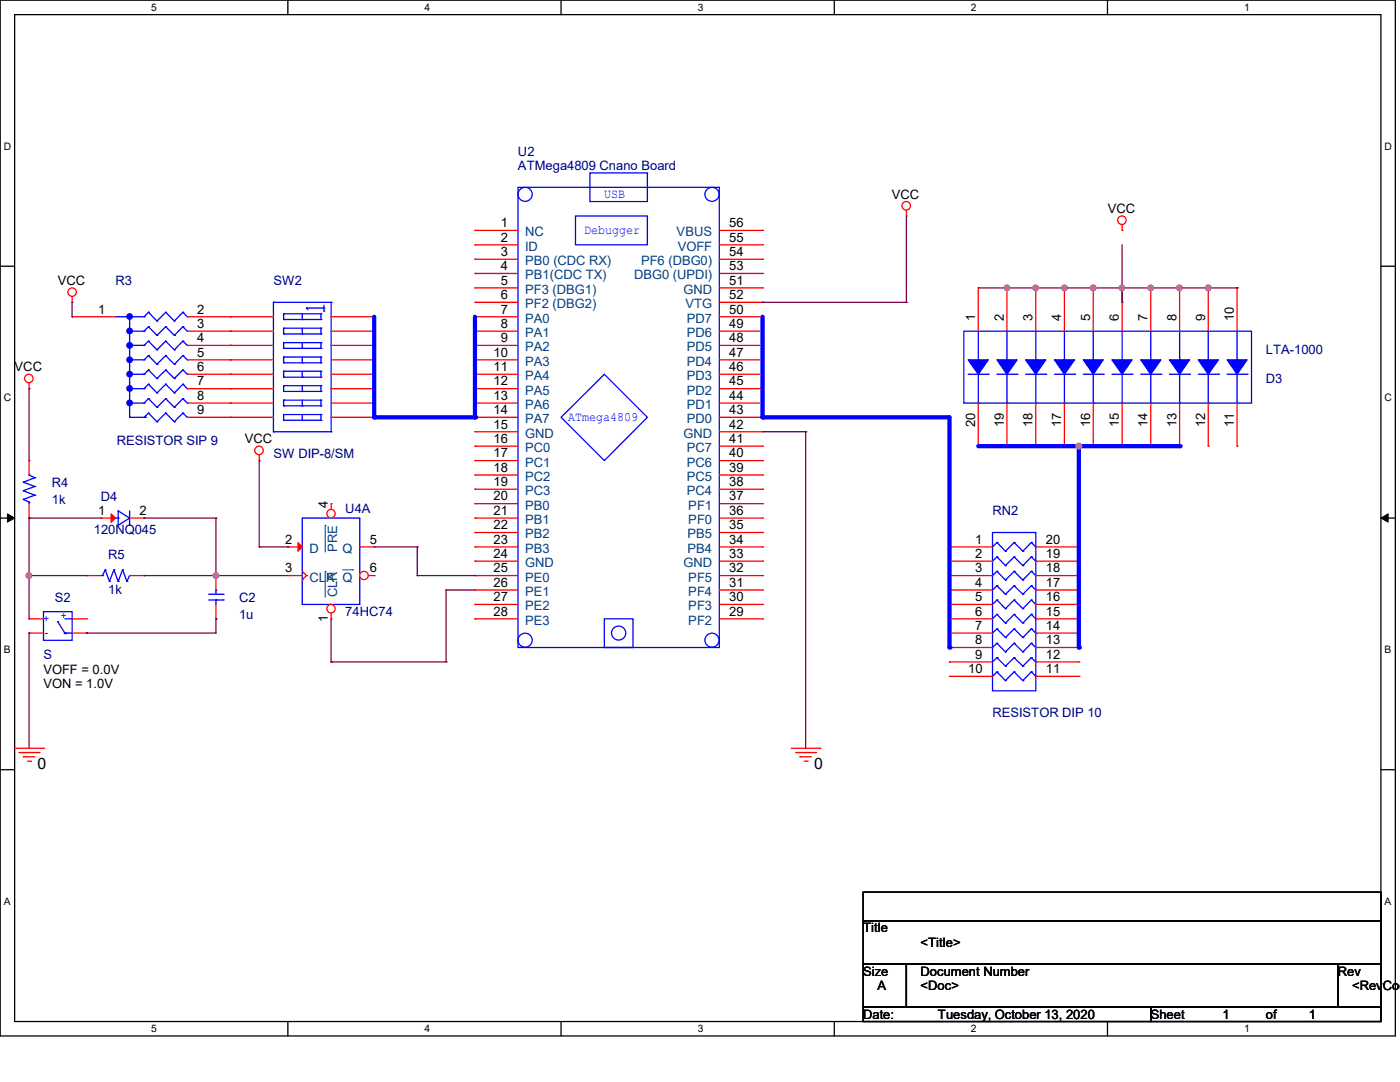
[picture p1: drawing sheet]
<svg xmlns="http://www.w3.org/2000/svg" width="279mm" height="216mm" viewBox="0 0 279 216" stroke-linecap="round" stroke-linejoin="round" font-family="sans-serif">
<path d="M0 0h278.5v206.7h-278.5zM2.9 2.9h272.7v200.9h-272.7z" fill="none" stroke="#000" stroke-width=".25"/>
<g fill="#fff">
<path d="M30.2 .3h1.1v2.3h-1.1z"/>
<path d="M30.2 204.1h1.1v2.3h-1.1z"/>
</g>
<path d="M57.4 0v2.9M57.4 203.8v2.9" fill="none" stroke="#000" stroke-width=".25"/>
<g fill="#fff">
<path d="M84.7 .3h1.1v2.3h-1.1z"/>
<path d="M84.7 204.1h1.1v2.3h-1.1z"/>
</g>
<path d="M112 0v2.9M112 203.8v2.9" fill="none" stroke="#000" stroke-width=".25"/>
<g fill="#fff">
<path d="M139.2 .3h1.1v2.3h-1.1z"/>
<path d="M139.2 204.1h1.1v2.3h-1.1z"/>
</g>
<path d="M166.5 0v2.9M166.5 203.8v2.9" fill="none" stroke="#000" stroke-width=".25"/>
<g fill="#fff">
<path d="M193.8 .3h1.1v2.3h-1.1z"/>
<path d="M193.8 204.1h1.1v2.3h-1.1z"/>
</g>
<path d="M221 0v2.9M221 203.8v2.9" fill="none" stroke="#000" stroke-width=".25"/>
<g fill="#fff">
<path d="M248.3 .3h1.1v2.3h-1.1z"/>
<path d="M248.3 204.1h1.1v2.3h-1.1z"/>
<path d="M.8 28h1.4v2.3h-1.4z"/>
<path d="M276.3 28h1.4v2.3h-1.4z"/>
<path d="M.8 78.2h1.4v2.3h-1.4z"/>
<path d="M276.3 78.2h1.4v2.3h-1.4z"/>
</g>
<path d="M0 53.1h2.9M275.6 53.1h2.9" fill="none" stroke="#000" stroke-width=".25"/>
<g fill="#fff">
<path d="M.8 128.5h1.3v2.2h-1.3z"/>
<path d="M276.3 128.5h1.3v2.2h-1.3z"/>
</g>
<path d="M0 103.4h2.9M275.6 103.4h2.9" fill="none" stroke="#000" stroke-width=".25"/>
<path d="M1.5 102.5l1.4 .9-1.4 .8zM275.6 103.4l1.4-.9v1.7z" fill="#000" stroke="#000" stroke-width=".2"/>
<g fill="#fff">
<path d="M.8 178.7h1.3v2.2h-1.3z"/>
<path d="M276.3 178.7h1.3v2.2h-1.3z"/>
</g>
<path d="M0 153.6h2.9M275.6 153.6h2.9M172.3 178h103.3v5.7h-103.3zM172.3 183.7h103.3v8.7h-103.3zM172.3 192.4h8.6v8.6h-8.6zM180.9 192.4h86.1v8.6h-86.1zM267 192.4h8.6v8.6h-8.6zM172.3 201h57.4v2.8h-57.4zM229.7 201h45.9v2.8h-45.9z" fill="none" stroke="#000" stroke-width=".25"/>
<g fill="none" stroke="#f00" stroke-width=".25">
<path d="M14.4 59.2v1.1M94.8 46h.1M94.8 51.7h.1M94.8 48.9h.1M94.8 54.6h.1M94.8 57.4h.1M94.8 46h8.6M94.8 51.7h8.6M94.8 48.9h8.6M94.8 54.6h8.6M94.8 57.4h8.6M143.6 46h8.6"/>
<path d="M143.6 51.7h8.6M143.6 48.9h8.6M143.6 54.6h8.6M143.6 57.4h8.6M152.2 57.4h.1M152.2 54.6h.1M152.2 51.7h.1M152.2 48.9h.1M152.2 46h.1M180.9 43.1h.1M180.9 42v1.1M195.2 57.4h.1"/>
<path d="M195.2 57.4v8.7M201 57.4h.1M201 57.4v8.7M206.7 57.4h.1M206.7 57.4v8.7M212.4 57.4h.1M212.4 57.4v8.7M218.2 57.4h.1M218.2 57.4v8.7M223.9 46h.1M223.9 57.4h.1M223.9 44.8v1.2"/>
<path d="M223.9 57.4v8.7M229.7 57.4h.1M229.7 57.4v8.7M235.4 57.4h.1M235.4 57.4v8.7M241.1 57.4h.1M241.1 57.4v8.7M246.9 57.4h.1M246.9 57.4v8.7M5.8 77.6h.1M5.8 76.4v1.2M14.4 60.3h.1"/>
<path d="M94.8 63.2h.1M94.8 66.1h.1M94.8 68.9h.1M94.8 71.8h.1M94.8 74.7h.1M94.8 77.6h.1M94.8 60.3h.1M94.8 63.2h8.6M94.8 66.1h8.6M94.8 68.9h8.6M94.8 71.8h8.6M94.8 74.7h8.6"/>
<path d="M94.8 77.6h8.6M94.8 60.3h8.6M143.6 63.2h8.6M143.6 66.1h8.6M143.6 68.9h8.6M143.6 71.8h8.6M143.6 74.7h8.6M143.6 77.6h8.6M143.6 60.3h8.6M152.2 77.6h.1M152.2 74.7h.1M152.2 71.8h.1"/>
<path d="M152.2 68.9h.1M152.2 66.1h.1M152.2 63.2h.1M152.2 60.3h.1M51.7 91.9h.1M51.7 90.8v1.1M94.8 80.4h.1M94.8 83.3h.1M94.8 89h.1M94.8 91.9h.1M94.8 94.8h.1M94.8 97.6h.1"/>
<path d="M94.8 86.1h.1M94.8 80.4h8.6M94.8 83.3h8.6M94.8 89h8.6M94.8 91.9h8.6M94.8 94.8h8.6M94.8 97.6h8.6M94.8 86.1h8.6M143.6 80.4h8.6M143.6 83.3h8.6M143.6 89h8.6M143.6 91.9h8.6"/>
<path d="M143.6 94.8h8.6M143.6 97.6h8.6M143.6 86.1h8.6M152.2 83.3h.1M152.2 80.4h.1M152.2 97.6h.1M152.2 94.8h.1M152.2 91.9h.1M152.2 89h.1M152.2 86.1h.1M195.2 89h.1M195.2 80.4v8.6"/>
<path d="M201 89h.1M201 80.4v8.6M206.7 89h.1M206.7 80.4v8.6M212.4 89h.1M212.4 80.4v8.6M218.2 89h.1M218.2 80.4v8.6M223.9 89h.1M223.9 80.4v8.6M229.7 89h.1M229.7 80.4v8.6"/>
<path d="M235.4 89h.1M235.4 80.4v8.6M241.1 89h.1M241.1 80.4v8.6M246.9 89h.1M246.9 80.4v8.6M17.3 114.9h.1M17.3 114.9h2.9M25.9 114.9h2.8M28.7 114.9h.1M43.1 114.9h.1M43.1 114.9v2.8"/>
<path d="M57.4 114.9h.1M57.4 114.9h2.9M60.3 115.7h.1M60.3 114l.9 .9M61.2 114.9h.1M61.2 114.9l-.9 .8M94.8 100.5h.1M94.8 103.4h.1M94.8 106.3h.1M94.8 109.1h.1M94.8 112h.1M94.8 114.9h.1"/>
<path d="M94.8 117.7h.1M94.8 100.5h8.6M94.8 103.4h8.6M94.8 106.3h8.6M94.8 109.1h8.6M94.8 112h8.6M94.8 114.9h8.6M94.8 117.7h8.6M143.6 100.5h8.6M143.6 103.4h8.6M143.6 106.3h8.6M143.6 109.1h8.6"/>
<path d="M143.6 112h8.6M143.6 114.9h8.6M143.6 117.7h8.6M152.2 117.7h.1M152.2 114.9h.1M152.2 112h.1M152.2 109.1h.1M152.2 106.3h.1M152.2 103.4h.1M152.2 100.5h.1M189.5 109.1h.1M189.5 112h.1"/>
<path d="M189.5 114.9h.1M189.5 117.7h.1M189.5 109.1h8.6M189.5 112h8.6M189.5 114.9h8.6M189.5 117.7h8.6M206.7 109.1h8.6M206.7 112h8.6M206.7 114.9h8.6M206.7 117.7h8.6M215.3 109.1h.1M215.3 112h.1"/>
<path d="M215.3 114.9h.1M215.3 117.7h.1M43.1 123.5h.1M43.1 120.6v2.9M94.8 120.6h.1M94.8 123.5h.1M94.8 120.6h8.6M94.8 123.5h8.6M143.6 120.6h8.6M143.6 123.5h8.6M152.2 123.5h.1M152.2 120.6h.1"/>
<path d="M189.5 120.6h.1M189.5 123.5h.1M189.5 126.3h.1M189.5 129.2h.1M189.5 132.1h.1M189.5 135h.1M189.5 120.6h8.6M189.5 123.5h8.6M189.5 126.3h8.6M189.5 129.2h8.6M189.5 132.1h8.6M189.5 135h8.6"/>
<path d="M206.7 120.6h8.6M206.7 123.5h8.6M206.7 126.3h8.6M206.7 129.2h8.6M206.7 132.1h8.6M206.7 135h8.6M215.3 120.6h.1M215.3 123.5h.1M215.3 126.3h.1M215.3 129.2h.1M215.3 132.1h.1M215.3 135h.1"/>
<path d="M2.9 149.3h5.8M3.8 150.2h4M4.7 151h.1M4.7 151h2.2M5.5 151.9h.6M6.1 151.9h.1M7.8 150.2h.1M8.7 149.3h.1M157.9 149.3h5.8M158.8 150.2h4M159.6 151h.1M159.6 151h2.3"/>
<path d="M160.5 151.9h.6M161.1 151.9h.1M162.8 150.2h.1M163.7 149.3h.1"/>
<circle cx="14.4" cy="58.3" r=".85"/>
<circle cx="180.8" cy="41.1" r=".85"/>
<circle cx="223.9" cy="43.9" r=".85"/>
<circle cx="5.8" cy="75.5" r=".85"/>
<circle cx="51.7" cy="89.9" r=".85"/>
</g>
<g fill="none" stroke="#00f" stroke-width=".25">
<path d="M103.4 37.4h40.2v91.8h-40.2zM117.7 34.5h11.5v5.7h-11.5zM114.9 43.1h14.3v5.8h-14.3zM192.4 66.1h57.4v14.3h-57.4zM193.2 74.7h4M195.2 71.8h.1M195.2 66.1v5.7M195.2 74.7v5.7M197.2 74.7h.1M199 74.7h4M201 71.8h.1M201 66.1v5.7"/>
<path d="M201 74.7v5.7M203 74.7h.1M204.7 74.7h4M206.7 71.8h.1M206.7 66.1v5.7M206.7 74.7v5.7M208.7 74.7h.1M210.4 74.7h4.1M212.4 71.8h.1M212.4 66.1v5.7M212.4 74.7v5.7M214.5 74.7h.1"/>
<path d="M216.2 74.7h4M218.2 71.8h.1M218.2 66.1v5.7M218.2 74.7v5.7M220.2 74.7h.1M221.9 74.7h4M223.9 71.8h.1M223.9 66.1v5.7M223.9 74.7v5.7M225.9 74.7h.1M227.7 74.7h4M229.7 71.8h.1"/>
<path d="M229.7 66.1v5.7M229.7 74.7v5.7M231.7 74.7h.1M233.4 74.7h4M235.4 71.8h.1M235.4 66.1v5.7M235.4 74.7v5.7M237.4 74.7h.1M239.1 74.7h4.1M241.1 71.8h.1M241.1 66.1v5.7M241.1 74.7v5.7"/>
<path d="M243.2 74.7h.1M244.9 74.7h4M246.9 71.8h.1M246.9 66.1v5.7M246.9 74.7v5.7M248.9 74.7h.1M112 83.3l8.6-8.6 8.6 8.6-8.6 8.6zM195.2 80.4h.1M201 80.4h.1M206.7 80.4h.1M212.4 80.4h.1M218.2 80.4h.1"/>
<path d="M223.9 80.4h.1M229.7 80.4h.1M235.4 80.4h.1M241.1 80.4h.1M246.9 80.4h.1M20.2 114.9h.2M20.4 114.9h.1M21 113.7h.1M21 113.7l-.6 1.2M21 113.7l.8 2.3M21.8 116h.1M22.7 113.7h.1"/>
<path d="M22.7 113.7l-.9 2.3M22.7 113.7l.9 2.3M23.6 116h.1M24.5 113.7h.1M24.5 113.7l-.9 2.3M24.5 113.7l.8 2.3M25.3 116h.1M25.9 114.9h.1M25.9 114.9l-.6 1.1M41.7 119.7h2.8M41.7 118.6h2.8M43.1 117.7h.1"/>
<path d="M43.1 119.7h.1M43.1 117.7v.9M43.1 119.7v.9M44.5 119.7h.1M44.5 118.6h.1M60.3 103.4h11.5v17.2h-11.5zM198.1 106.3h8.6v31.5h-8.6zM199 108.2h.1M199 111.1h.1M199 114h.1M199 116.9h.1M199 119.7h.1"/>
<path d="M199 108.2l1.7 1.8M199 108.2l-.9 .9M199 111.1l1.7 1.8M199 111.1l-.9 .9M199 114l1.7 1.7M199 114l-.9 .9M199 116.9l1.7 1.7M199 116.9l-.9 .8M199 119.7l1.7 1.8M199 119.7l-.9 .9M200.7 110h.1M200.7 112.9h.1"/>
<path d="M200.7 115.7h.1M200.7 118.6h.1M202.4 108.2h.1M202.4 111.1h.1M202.4 114h.1M202.4 116.9h.1M202.4 119.7h.1M202.4 108.2l1.7 1.8M202.4 108.2l-1.7 1.8M202.4 111.1l1.7 1.8M202.4 111.1l-1.7 1.8M202.4 114l1.7 1.7"/>
<path d="M202.4 114l-1.7 1.7M202.4 116.9l1.7 1.7M202.4 116.9l-1.7 1.7M202.4 119.7l1.7 1.8M202.4 119.7l-1.7 1.8M204.1 110h.1M204.1 112.9h.1M204.1 115.7h.1M204.1 118.6h.1M205.8 108.2h.1M205.8 111.1h.1M205.8 114h.1"/>
<path d="M205.8 116.9h.1M205.8 119.7h.1M205.8 108.2l.9 .9M205.8 108.2l-1.7 1.8M205.8 111.1l.9 .9M205.8 111.1l-1.7 1.8M205.8 114l.9 .9M205.8 114l-1.7 1.7M205.8 116.9l.9 .8M205.8 116.9l-1.7 1.7M205.8 119.7l.9 .9M205.8 119.7l-1.7 1.8"/>
<path d="M206.7 109.1h.1M206.7 112h.1M206.7 114.9h.1M206.7 117.7h.1M120.6 123.5h5.7v5.7h-5.7zM199 122.6h.1M199 125.5h.1M199 128.4h.1M199 131.2h.1M199 134.1h.1M199 122.6l1.7 1.7M199 122.6l-.9 .9"/>
<path d="M199 125.5l1.7 1.7M199 125.5l-.9 .8M199 128.4l1.7 1.7M199 128.4l-.9 .8M199 131.2l1.7 1.7M199 131.2l-.9 .9M199 134.1l1.7 1.7M199 134.1l-.9 .9M200.7 121.5h.1M200.7 124.3h.1M200.7 127.2h.1M200.7 130.1h.1"/>
<path d="M200.7 132.9h.1M200.7 135.8h.1M202.4 122.6h.1M202.4 125.5h.1M202.4 128.4h.1M202.4 131.2h.1M202.4 134.1h.1M202.4 122.6l1.7 1.7M202.4 122.6l-1.7 1.7M202.4 125.5l1.7 1.7M202.4 125.5l-1.7 1.7M202.4 128.4l1.7 1.7"/>
<path d="M202.4 128.4l-1.7 1.7M202.4 131.2l1.7 1.7M202.4 131.2l-1.7 1.7M202.4 134.1l1.7 1.7M202.4 134.1l-1.7 1.7M204.1 121.5h.1M204.1 124.3h.1M204.1 127.2h.1M204.1 130.1h.1M204.1 132.9h.1M204.1 135.8h.1M205.8 122.6h.1"/>
<path d="M205.8 125.5h.1M205.8 128.4h.1M205.8 131.2h.1M205.8 134.1h.1M205.8 122.6l.9 .9M205.8 122.6l-1.7 1.7M205.8 125.5l.9 .8M205.8 125.5l-1.7 1.7M205.8 128.4l.9 .8M205.8 128.4l-1.7 1.7M205.8 131.2l.9 .9M205.8 131.2l-1.7 1.7"/>
<path d="M205.8 134.1l.9 .9M205.8 134.1l-1.7 1.7M206.7 120.6h.1M206.7 123.5h.1M206.7 126.3h.1M206.7 129.2h.1M206.7 132.1h.1M206.7 135h.1"/>
<circle cx="104.8" cy="38.8" r="1.41"/>
<circle cx="142.1" cy="38.8" r="1.41"/>
<circle cx="104.8" cy="127.7" r="1.41"/>
<circle cx="123.5" cy="126.3" r="1.41"/>
<circle cx="142.1" cy="127.7" r="1.41"/>
</g>
<g fill="#00f" stroke="#00f" stroke-width=".25">
<path d="M193.2 71.8h4l-2 2.9z" fill-rule="evenodd"/>
<path d="M199 71.8h4l-2 2.9z" fill-rule="evenodd"/>
<path d="M204.7 71.8h4l-2 2.9z" fill-rule="evenodd"/>
<path d="M210.4 71.8h4.1l-2.1 2.9z" fill-rule="evenodd"/>
<path d="M216.2 71.8h4l-2 2.9z" fill-rule="evenodd"/>
<path d="M221.9 71.8h4l-2 2.9z" fill-rule="evenodd"/>
<path d="M227.7 71.8h4l-2 2.9z" fill-rule="evenodd"/>
<path d="M233.4 71.8h4l-2 2.9z" fill-rule="evenodd"/>
<path d="M239.1 71.8h4.1l-2.1 2.9z" fill-rule="evenodd"/>
<path d="M244.9 71.8h4l-2 2.9z" fill-rule="evenodd"/>
</g>
<circle cx="66.1" cy="121.4" r=".83" fill="#fff" stroke="#f00" stroke-width=".25"/>
<path d="M57.4 109.1h.1M57.4 109.1h2.9M66.1 123.5h.1M66.1 122.3v1.2" fill="none" stroke="#f00" stroke-width=".25"/>
<path d="M64.9 114h.1M64.9 114v5.2" fill="none" stroke="#004080" stroke-width=".2"/>
<path d="M59.5 108.3l.8 .8-.8 .9z" fill="#f00" stroke="#f00" stroke-width=".25"/>
<circle cx="66.1" cy="102.5" r=".83" fill="#fff" stroke="#f00" stroke-width=".25"/>
<path d="M66.1 100.5h.1M66.1 100.5v1.1M71.8 109.1h2.9M74.7 109.1h.1" fill="none" stroke="#f00" stroke-width=".25"/>
<path d="M64.9 104.8h.1M64.9 104.8v5.4" fill="none" stroke="#004080" stroke-width=".2"/>
<circle cx="72.7" cy="114.8" r=".84" fill="#fff" stroke="#f00" stroke-width=".25"/>
<g fill="none" stroke="#f00" stroke-width=".25">
<path d="M14.4 63.2h.1M14.4 63.2h8.6M37.4 63.2h17.2M37.4 66.1h17.2M37.4 68.9h17.2M37.4 71.8h17.2M37.4 74.7h17.2M37.4 77.6h17.2M46 63.2h.1M46 66.1h.1M46 68.9h.1M46 71.8h.1"/>
<path d="M46 74.7h.1M46 77.6h.1M66.1 63.2h8.6M66.1 66.1h8.6M66.1 68.9h8.6M66.1 71.8h8.6M66.1 74.7h8.6M66.1 77.6h8.6M74.7 63.2h.1M74.7 66.1h.1M74.7 68.9h.1M74.7 71.8h.1"/>
<path d="M74.7 74.7h.1M74.7 77.6h.1M5.8 91.9h.1M5.8 91.9v2.9M37.4 80.4h17.2M37.4 83.3h17.2M46 80.4h.1M46 83.3h.1M66.1 80.4h8.6M66.1 83.3h8.6M74.7 80.4h.1M74.7 83.3h.1"/>
<path d="M5.8 103.4h.1M5.8 100.5v2.9M20.2 103.4h.1M20.2 103.4h2.8M25.9 103.4h2.8M28.7 103.4h.1M73.5 114.9h1.2M74.7 114.9h.1M5.8 123.5h.1M5.8 126.3h.1M5.8 123.5h2.9M5.8 126.3h2.9"/>
<path d="M14.4 123.5h2.9M14.4 126.3h2.9M17.3 123.5h.1M17.3 126.3h.1"/>
</g>
<path d="M68.4 113.7h2M70.4 113.7h.1" fill="none" stroke="#004080" stroke-width=".2"/>
<g fill="none" stroke="#00f" stroke-width=".25">
<path d="M23 63.2h5.7M25.9 63.2v20.1M25.9 66.1h2.8M25.9 68.9h2.8M25.9 71.8h2.8M25.9 74.7h2.8M25.9 77.6h2.8M28.7 63.2h.1M28.7 66.1h.1M28.7 68.9h.1M28.7 71.8h.1M28.7 74.7h.1"/>
<path d="M28.7 77.6h.1M29.6 71h.1M29.6 73.8h.1M29.6 76.7h.1M29.6 79.5h.1M29.6 62.3h.1M29.6 65.2h.1M29.6 68.1h.1M29.6 71l1.7 1.7M29.6 71l-.9 .8M29.6 73.8l1.7 1.7M29.6 73.8l-.9 .9"/>
<path d="M29.6 76.7l1.7 1.7M29.6 76.7l-.9 .9M29.6 79.5l1.7 1.8M29.6 79.5l-.9 .9M29.6 62.3l1.7 1.8M29.6 62.3l-.9 .9M29.6 65.2l1.7 1.7M29.6 65.2l-.9 .9M29.6 68.1l1.7 1.7M29.6 68.1l-.9 .8M31.3 72.7h.1M31.3 75.5h.1"/>
<path d="M31.3 78.4h.1M31.3 64.1h.1M31.3 66.9h.1M31.3 69.8h.1M33.1 71h.1M33.1 73.8h.1M33.1 76.7h.1M33.1 79.5h.1M33.1 62.3h.1M33.1 65.2h.1M33.1 68.1h.1M33.1 71l1.7 1.7"/>
<path d="M33.1 71l-1.8 1.7M33.1 73.8l1.7 1.7M33.1 73.8l-1.8 1.7M33.1 76.7l1.7 1.7M33.1 76.7l-1.8 1.7M33.1 79.5l1.7 1.8M33.1 79.5l-1.8 1.8M33.1 62.3l1.7 1.8M33.1 62.3l-1.8 1.8M33.1 65.2l1.7 1.7M33.1 65.2l-1.8 1.7M33.1 68.1l1.7 1.7"/>
<path d="M33.1 68.1l-1.8 1.7M34.8 72.7h.1M34.8 75.5h.1M34.8 78.4h.1M34.8 64.1h.1M34.8 66.9h.1M34.8 69.8h.1M36.5 71h.1M36.5 73.8h.1M36.5 76.7h.1M36.5 79.5h.1M36.5 62.3h.1"/>
<path d="M36.5 65.2h.1M36.5 68.1h.1M36.5 71l.9 .8M36.5 71l-1.7 1.7M36.5 73.8l.9 .9M36.5 73.8l-1.7 1.7M36.5 76.7l.9 .9M36.5 76.7l-1.7 1.7M36.5 79.5l.9 .9M36.5 79.5l-1.7 1.8M36.5 62.3l.9 .9M36.5 62.3l-1.7 1.8"/>
<path d="M36.5 65.2l.9 .9M36.5 65.2l-1.7 1.7M36.5 68.1l.9 .8M36.5 68.1l-1.7 1.7M37.4 71.8h.1M37.4 74.7h.1M37.4 77.6h.1M37.4 63.2h.1M37.4 66.1h.1M37.4 68.9h.1M54.6 60.3h.1M54.6 60.3v25.8"/>
<path d="M54.6 60.3h11.5M56.6 63.8h.1M56.6 62.6h.1M56.6 66.6h.1M56.6 65.5h.1M56.6 69.5h.1M56.6 68.4h.1M56.6 72.4h.1M56.6 71.2h.1M56.6 75.3h.1M56.6 74.1h.1M56.6 78.1h.1"/>
<path d="M56.6 77h.1M56.6 79.8h.1M56.6 62.6h7.5M56.6 63.8h7.5M56.6 62.6v1.2M56.6 65.5v1.1M56.6 68.4v1.1M56.6 71.2v1.2M56.6 74.1v1.2M56.6 77v1.1M56.6 79.8v1.2M56.6 65.5h7.5"/>
<path d="M56.6 66.6h7.5M56.6 68.4h7.5M56.6 69.5h7.5M56.6 71.2h7.5M56.6 72.4h7.5M56.6 74.1h7.5M56.6 75.3h7.5M56.6 77h7.5M56.6 78.1h7.5M56.6 79.8h7.5M60.3 63.8h.1M60.3 66.6h.1"/>
<path d="M60.3 69.5h.1M60.3 72.4h.1M60.3 75.3h.1M60.3 78.1h.1M60.3 62.6v1.2M60.3 65.5v1.1M60.3 68.4v1.1M60.3 71.2v1.2M60.3 74.1v1.2M60.3 77v1.1M60.3 79.8v1.2M61.2 61.5h.1"/>
<path d="M61.2 61.5l.3 .3M61.2 61.5h3.4M64.1 62.6h.1M64.1 63.8h.1M64.1 65.5h.1M64.1 66.6h.1M64.1 68.4h.1M64.1 69.5h.1M64.1 71.2h.1M64.1 72.4h.1M64.1 74.1h.1M64.1 75.3h.1"/>
<path d="M64.1 77h.1M64.1 78.1h.1M64.1 79.8h.1M64.1 62.6v1.2M64.1 65.5v1.1M64.1 68.4v1.1M64.1 71.2v1.2M64.1 74.1v1.2M64.1 77v1.1M64.1 79.8v1.2M64.6 61.5h.1M64.6 62.1h.1"/>
<path d="M64.6 60.9v1.2M66.1 60.3h.1M66.1 60.3v25.8M4.7 99.7h.1M4.7 97.9h.1M4.7 96.2h.1M4.7 99.7l1.1 .5M4.7 97.9l2.2 .9M4.7 96.2l2.2 .9M5.8 94.8h.1M5.8 94.8l1.1 .5M6.9 98.8h.1"/>
<path d="M6.9 97.1h.1M6.9 95.3h.1M6.9 98.8l-2.2 .9M6.9 97.1l-2.2 .8M6.9 95.3l-2.2 .9M25.9 83.3h.1M25.9 83.3h3.1M25.9 80.4h2.8M28.7 80.4h.1M29 83.3h.1M29.6 82.4h.1M29.6 82.4l1.7 1.8"/>
<path d="M29.6 82.4l-.9 .9M31.3 81.3h.1M31.3 84.2h.1M33.1 82.4h.1M33.1 82.4l1.7 1.8M33.1 82.4l-1.8 1.8M34.8 81.3h.1M34.8 84.2h.1M36.5 82.4h.1M36.5 82.4l.9 .9M36.5 82.4l-1.7 1.8M37.4 80.4h.1"/>
<path d="M37.4 83.3h.1M54.6 86.1h.1M54.6 86.1h11.5M56.6 81h.1M56.6 83.9h.1M56.6 82.7h.1M56.6 82.7v1.2M56.6 81h7.5M56.6 82.7h7.5M56.6 83.9h7.5M60.3 81h.1M60.3 83.9h.1"/>
<path d="M60.3 82.7v1.2M64.1 81h.1M64.1 82.7h.1M64.1 83.9h.1M64.1 82.7v1.2M66.1 86.1h.1M5.8 100.2h.1M5.8 100.2v.3M23 103.4h.6M23.6 101.9l2.3 1.5-2.3 1.4zM23.6 103.4h.1M25.9 104.8h.1"/>
<path d="M25.9 101.9v2.9M8.7 122h5.7v5.8h-5.7zM11.5 124h.1M11.5 124l1.5 2.3M13 126.3h.1M13 123.5h1.4M13 126.3h1.4M14.4 123.5h.1"/>
</g>
<path d="M22.2 102.5l.8 .9-.8 .8z" fill="#f00" stroke="#f00" stroke-width=".25"/>
<g fill="#00f" stroke="#00f" stroke-width=".25">
<circle cx="25.9" cy="63.2" r=".55"/>
<circle cx="25.9" cy="66" r=".55"/>
<circle cx="25.9" cy="68.9" r=".55"/>
<circle cx="25.9" cy="71.8" r=".55"/>
<circle cx="25.9" cy="77.5" r=".55"/>
<circle cx="25.9" cy="74.7" r=".55"/>
<circle cx="25.9" cy="80.4" r=".55"/>
</g>
<g fill="none" stroke="#800040" stroke-width=".25">
<path d="M180.9 43.1v17.2M195.2 57.4h51.7M201 57.4h.1M206.7 57.4h.1M212.4 57.4h.1M218.2 57.4h.1M223.9 57.4h.1M223.9 48.9v11.4M229.7 57.4h.1M235.4 57.4h.1M241.1 57.4h.1M246.9 57.4h.1"/>
<path d="M152.2 60.3h.1M152.2 60.3h28.7M180.9 60.3h.1M223.9 60.3h.1"/>
</g>
<g fill="#f0f" stroke="#f0f" stroke-width=".25">
<circle cx="223.9" cy="57.4" r=".55"/>
<circle cx="201" cy="57.4" r=".55"/>
<circle cx="206.7" cy="57.4" r=".55"/>
<circle cx="212.4" cy="57.4" r=".55"/>
<circle cx="218.2" cy="57.4" r=".56"/>
<circle cx="229.7" cy="57.4" r=".55"/>
<circle cx="235.4" cy="57.4" r=".55"/>
<circle cx="241.1" cy="57.4" r=".55"/>
</g>
<path d="M152.2 63.2v20.1" fill="none" stroke="#00f" stroke-width=".85"/>
<circle cx="152.2" cy="83.3" r=".42" fill="#00f"/>
<path d="M152.2 83.3h37.3" fill="none" stroke="#00f" stroke-width=".85"/>
<circle cx="152.2" cy="83.3" r=".42" fill="#00f"/>
<path d="M189.5 83.3v45.9" fill="none" stroke="#00f" stroke-width=".85"/>
<circle cx="189.5" cy="129.2" r=".42" fill="#00f"/>
<path d="M152.2 86.1h8.6M160.8 86.1h.1M160.8 86.1v63.2" fill="none" stroke="#800040" stroke-width=".25"/>
<path d="M195.2 89h20.1" fill="none" stroke="#00f" stroke-width=".85"/>
<circle cx="215.3" cy="89" r=".42" fill="#00f"/>
<path d="M215.3 89h20.1" fill="none" stroke="#00f" stroke-width=".85"/>
<circle cx="235.4" cy="89" r=".42" fill="#00f"/>
<path d="M215.3 89v40.2" fill="none" stroke="#00f" stroke-width=".85"/>
<circle cx="215.3" cy="129.2" r=".42" fill="#00f"/>
<circle cx="215.3" cy="89" r=".55" fill="#f0f" stroke="#f0f" stroke-width=".25"/>
<g fill="none" stroke="#800040" stroke-width=".25">
<path d="M14.4 63.2h.1M14.4 60.3v2.9M51.7 91.9v17.2M51.7 109.1h.1M51.7 109.1h5.7M57.4 109.1h.1M74.7 109.1h8.6M83.3 109.1h.1M83.3 114.9h.1M83.3 109.1v5.8M83.3 114.9h11.5M89 117.7h.1"/>
<path d="M89 117.7h5.8M89 117.7v14.4M94.8 114.9h.1M66.1 132.1h.1M66.1 132.1h22.9M66.1 123.5v8.6M89 132.1h.1"/>
</g>
<path d="M74.7 63.2v20.1" fill="none" stroke="#00f" stroke-width=".85"/>
<circle cx="74.7" cy="83.3" r=".42" fill="#00f"/>
<path d="M74.7 83.3h20.1" fill="none" stroke="#00f" stroke-width=".85"/>
<circle cx="94.8" cy="83.3" r=".42" fill="#00f"/>
<path d="M94.8 63.2v20.1" fill="none" stroke="#00f" stroke-width=".85"/>
<circle cx="94.8" cy="83.3" r=".42" fill="#00f"/>
<g fill="none" stroke="#800040" stroke-width=".25">
<path d="M5.8 77.6h.1M5.8 77.6v14.3M5.8 103.4h.1M5.8 114.9h.1M5.8 103.4v20.1M5.8 103.4h14.4M5.8 114.9h11.5M28.7 103.4h.1M28.7 114.9h.1M28.7 103.4h14.4M28.7 114.9h28.7M43.1 103.4h.1"/>
<path d="M43.1 114.9h.1M43.1 103.4v11.5M5.8 126.3h.1M5.8 126.3v23M17.3 126.3h.1M43.1 123.5h.1M43.1 123.5v2.8h-25.8"/>
</g>
<g fill="#f0f" stroke="#f0f" stroke-width=".25">
<circle cx="5.8" cy="114.9" r=".55"/>
<circle cx="43.1" cy="114.9" r=".55"/>
<circle cx="223.9" cy="57.4" r=".55"/>
<circle cx="201" cy="57.4" r=".55"/>
<circle cx="206.7" cy="57.4" r=".55"/>
<circle cx="212.4" cy="57.4" r=".55"/>
<circle cx="218.2" cy="57.4" r=".56"/>
<circle cx="229.7" cy="57.4" r=".55"/>
<circle cx="235.4" cy="57.4" r=".55"/>
<circle cx="241.1" cy="57.4" r=".55"/>
<circle cx="215.3" cy="89" r=".55"/>
</g>
<g font-size="3.1">
<text x="7.5" y="153.5">0</text>
<text x="162.5" y="153.5">0</text>
</g>
<text font-size="2.8" fill="#00f" x="12.7" y="127.2">-</text>
<g font-size="2.6" fill="#000080">
<text x="103.4" y="31.1">U2</text>
<text x="103.4" y="34">ATMega4809 Cnano Board</text>
<text x="23" y="56.9">R3</text>
<text x="54.6" y="56.9">SW2</text>
<text x="252.6" y="70.7">LTA-1000</text>
<text x="252.6" y="76.4">D3</text>
<text x="23.3" y="88.8">RESISTOR SIP 9</text>
<text x="54.6" y="91.4">SW DIP-8/SM</text>
<text x="10.4" y="97.1">R4</text>
<text x="10.4" y="100.5">1k</text>
<text x="20.2" y="99.9">D4</text>
<text x="18.7" y="106.6">120NQ045</text>
<text x="68.9" y="102.3">U4A</text>
<text x="198.1" y="102.8">RN2</text>
<text x="21.6" y="111.5">R5</text>
<text x="21.6" y="118.6">1k</text>
<text x="11" y="120.1">S2</text>
<text x="47.7" y="120.1">C2</text>
<text x="47.7" y="123.5">1u</text>
<text x="68.9" y="122.9">74HC74</text>
<text x="8.7" y="131.5">S</text>
<text x="198.1" y="143">RESISTOR DIP 10</text>
</g>
<g font-size="2.6" fill="#00f">
<text x="120.6" y="39.5">USB</text>
<text x="116.6" y="46.6">Debugger</text>
<text x="113.4" y="83.9">ATmega4809</text>
</g>
<g font-size="2.6">
<text x="178" y="39.7">VCC</text>
<text x="99.9" y="45.3">1</text>
<text x="145.5" y="45.3">56</text>
<text x="221.1" y="42.5">VCC</text>
<text x="99.9" y="51.1">3</text>
<text x="99.9" y="48.2">2</text>
<text x="99.9" y="53.9">4</text>
<text x="145.5" y="53.9">53</text>
<text x="145.5" y="51.1">54</text>
<text x="145.5" y="48.2">55</text>
<text x="11.5" y="56.9">VCC</text>
<text x="99.9" y="56.8">5</text>
<text x="99.9" y="59.7">6</text>
<text x="145.5" y="56.8">51</text>
<text x="145.5" y="59.7">52</text>
<text x="19.6" y="62.6">1</text>
<text x="39.4" y="62.6">2</text>
<text x="39.4" y="65.4">3</text>
<text x="99.9" y="62.6">7</text>
<text x="99.9" y="65.4">8</text>
<text x="145.5" y="65.4">49</text>
<text x="145.5" y="62.6">50</text>
<text x="194.6" y="64.1" transform="rotate(-90 194.6 64.1)">1</text>
<text x="200.3" y="64.1" transform="rotate(-90 200.3 64.1)">2</text>
<text x="206.1" y="64.1" transform="rotate(-90 206.1 64.1)">3</text>
<text x="211.8" y="64.1" transform="rotate(-90 211.8 64.1)">4</text>
<text x="217.6" y="64.1" transform="rotate(-90 217.6 64.1)">5</text>
<text x="223.3" y="64.1" transform="rotate(-90 223.3 64.1)">6</text>
<text x="229" y="64.1" transform="rotate(-90 229 64.1)">7</text>
<text x="234.8" y="64.1" transform="rotate(-90 234.8 64.1)">8</text>
<text x="240.5" y="64.1" transform="rotate(-90 240.5 64.1)">9</text>
<text x="246.3" y="64.1" transform="rotate(-90 246.3 64.1)">10</text>
<text x="39.4" y="68.3">4</text>
<text x="39.4" y="71.2">5</text>
<text x="98.5" y="71.2">10</text>
<text x="99.9" y="68.3">9</text>
<text x="145.5" y="71.2">47</text>
<text x="145.5" y="68.3">48</text>
<text x="2.9" y="74.1">VCC</text>
<text x="39.4" y="74">6</text>
<text x="39.4" y="76.9">7</text>
<text x="98.5" y="74">11</text>
<text x="98.5" y="76.9">12</text>
<text x="145.5" y="76.9">45</text>
<text x="145.5" y="74">46</text>
<text x="39.4" y="79.8">8</text>
<text x="39.4" y="82.6">9</text>
<text x="98.5" y="79.8">13</text>
<text x="98.5" y="82.6">14</text>
<text x="145.5" y="82.6">43</text>
<text x="145.5" y="79.8">44</text>
<text x="48.9" y="88.5">VCC</text>
<text x="98.5" y="88.4">16</text>
<text x="98.5" y="85.5">15</text>
<text x="145.5" y="88.4">41</text>
<text x="145.5" y="85.5">42</text>
<text x="194.6" y="85.3" transform="rotate(-90 194.6 85.3)">20</text>
<text x="200.3" y="85.3" transform="rotate(-90 200.3 85.3)">19</text>
<text x="206.1" y="85.3" transform="rotate(-90 206.1 85.3)">18</text>
<text x="211.8" y="85.3" transform="rotate(-90 211.8 85.3)">17</text>
<text x="217.6" y="85.3" transform="rotate(-90 217.6 85.3)">16</text>
<text x="223.3" y="85.3" transform="rotate(-90 223.3 85.3)">15</text>
<text x="229" y="85.3" transform="rotate(-90 229 85.3)">14</text>
<text x="234.8" y="85.3" transform="rotate(-90 234.8 85.3)">13</text>
<text x="240.5" y="85.3" transform="rotate(-90 240.5 85.3)">12</text>
<text x="246.3" y="85.3" transform="rotate(-90 246.3 85.3)">11</text>
<text x="98.5" y="91.3">17</text>
<text x="98.5" y="94.1">18</text>
<text x="145.5" y="94.1">39</text>
<text x="145.5" y="91.3">40</text>
<text x="65.4" y="101.4" transform="rotate(-90 65.4 101.4)">4</text>
<text x="98.5" y="97">19</text>
<text x="98.5" y="99.9">20</text>
<text x="145.5" y="99.9">37</text>
<text x="145.5" y="97">38</text>
<text x="19.6" y="102.7">1</text>
<text x="27.9" y="102.7">2</text>
<text x="98.5" y="102.7">21</text>
<text x="98.5" y="105.6">22</text>
<text x="145.5" y="105.6">35</text>
<text x="145.5" y="102.7">36</text>
<text x="56.9" y="108.5">2</text>
<text x="73.8" y="108.5">5</text>
<text x="98.5" y="108.5">23</text>
<text x="98.5" y="111.3">24</text>
<text x="145.5" y="111.3">33</text>
<text x="145.5" y="108.5">34</text>
<text x="194.6" y="108.5">1</text>
<text x="194.6" y="111.3">2</text>
<text x="208.7" y="108.5">20</text>
<text x="208.7" y="111.3">19</text>
<text x="56.9" y="114.2">3</text>
<text x="73.8" y="114.2">6</text>
<text x="98.5" y="114.2">25</text>
<text x="98.5" y="117.1">26</text>
<text x="98.5" y="120">27</text>
<text x="145.5" y="120">30</text>
<text x="145.5" y="117.1">31</text>
<text x="145.5" y="114.2">32</text>
<text x="194.6" y="114.2">3</text>
<text x="194.6" y="117.1">4</text>
<text x="194.6" y="120">5</text>
<text x="208.7" y="114.2">18</text>
<text x="208.7" y="117.1">17</text>
<text x="208.7" y="120">16</text>
<text x="65.4" y="124" transform="rotate(-90 65.4 124)">1</text>
<text x="98.5" y="122.9">28</text>
<text x="145.5" y="122.9">29</text>
<text x="194.6" y="122.9">6</text>
<text x="194.6" y="125.7">7</text>
<text x="208.7" y="122.9">15</text>
<text x="208.7" y="125.7">14</text>
<text x="194.6" y="128.6">8</text>
<text x="194.6" y="131.4">9</text>
<text x="208.7" y="128.6">13</text>
<text x="208.7" y="131.4">12</text>
<text x="8.7" y="137.3">VON = 1.0V</text>
<text x="8.7" y="134.4">VOFF = 0.0V</text>
<text x="193.2" y="134.3">10</text>
<text x="208.7" y="134.3">11</text>
<text x="172.3" y="186.1">Title</text>
<text x="183.7" y="188.9">&lt;Title&gt;</text>
<text x="172.3" y="194.7">Size</text>
<text x="175.1" y="197.6">A</text>
<text x="183.7" y="194.7">Document Number</text>
<text x="183.7" y="197.6">&lt;Doc&gt;</text>
<text x="267" y="194.7">Rev</text>
<text x="269.8" y="197.6">&lt;RevCod</text>
<text x="172.3" y="203.3">Date:</text>
<text x="187.2" y="203.3">Tuesday, October 13, 2020</text>
<text x="229.7" y="203.3">Sheet</text>
<text x="244" y="203.3">1</text>
<text x="252.6" y="203.3">of</text>
<text x="261.2" y="203.3">1</text>
</g>
<g font-size="2.6" fill="#004080">
<text x="104.8" y="47.2">NC</text>
<text x="135" y="47.2">VBUS</text>
<text x="104.8" y="52.9">PB0 (CDC RX)</text>
<text x="104.8" y="50">ID</text>
<text x="127.9" y="52.9">PF6 (DBG0)</text>
<text x="135.3" y="50">VOFF</text>
<text x="104.8" y="55.8">PB1(CDC TX)</text>
<text x="104.8" y="58.6">PF3 (DBG1)</text>
<text x="126.5" y="55.8">DBG0 (UPDI)</text>
<text x="136.4" y="58.6">GND</text>
<text x="104.8" y="64.4">PA0</text>
<text x="104.8" y="61.5">PF2 (DBG2)</text>
<text x="136.8" y="61.5">VTG</text>
<text x="137.1" y="64.4">PD7</text>
<text x="104.8" y="67.3">PA1</text>
<text x="104.8" y="70.1">PA2</text>
<text x="137.1" y="70.1">PD5</text>
<text x="137.1" y="67.3">PD6</text>
<text x="104.8" y="73">PA3</text>
<text x="104.8" y="75.9">PA4</text>
<text x="137.1" y="75.9">PD3</text>
<text x="137.1" y="73">PD4</text>
<text x="104.8" y="78.7">PA5</text>
<text x="104.8" y="81.6">PA6</text>
<text x="137.1" y="81.6">PD1</text>
<text x="137.1" y="78.7">PD2</text>
<text x="104.8" y="84.5">PA7</text>
<text x="104.8" y="87.3">GND</text>
<text x="136.4" y="87.3">GND</text>
<text x="137.1" y="84.5">PD0</text>
<text x="104.8" y="90.2">PC0</text>
<text x="104.8" y="93.1">PC1</text>
<text x="104.8" y="96">PC2</text>
<text x="137.1" y="96">PC5</text>
<text x="137.1" y="93.1">PC6</text>
<text x="137.1" y="90.2">PC7</text>
<text x="104.8" y="98.8">PC3</text>
<text x="104.8" y="101.7">PB0</text>
<text x="137.1" y="98.8">PC4</text>
<text x="137.4" y="101.7">PF1</text>
<text x="104.8" y="104.6">PB1</text>
<text x="104.8" y="107.4">PB2</text>
<text x="137.2" y="107.4">PB5</text>
<text x="137.4" y="104.6">PF0</text>
<text x="61.8" y="110.3">D</text>
<text x="67.3" y="110.2" transform="rotate(-90 67.3 110.2)">PRE</text>
<text x="68.4" y="110.3">Q</text>
<text x="104.8" y="110.3">PB3</text>
<text x="104.8" y="113.2">GND</text>
<text x="136.4" y="113.2">GND</text>
<text x="137.2" y="110.3">PB4</text>
<text x="61.8" y="116">CLK Q</text>
<text x="67.3" y="119.2" transform="rotate(-90 67.3 119.2)">CLR</text>
<text x="104.8" y="116">PE0</text>
<text x="104.8" y="118.9">PE1</text>
<text x="137.4" y="118.9">PF4</text>
<text x="137.4" y="116">PF5</text>
<text x="104.8" y="121.8">PE2</text>
<text x="104.8" y="124.7">PE3</text>
<text x="137.4" y="124.7">PF2</text>
<text x="137.4" y="121.8">PF3</text>
</g>
<g font-size="2.1">
<text x="30.2" y="2.2">5</text>
<text x="84.7" y="2.2">4</text>
<text x="139.2" y="2.2">3</text>
<text x="193.8" y="2.2">2</text>
<text x="248.3" y="2.2">1</text>
<text x=".8" y="29.8">D</text>
<text x="276.3" y="29.8">D</text>
<text x=".8" y="80.1">C</text>
<text x="276.3" y="80.1">C</text>
<text x=".8" y="130.3">B</text>
<text x="276.3" y="130.3">B</text>
<text x=".8" y="180.5">A</text>
<text x="276.3" y="180.5">A</text>
<text x="30.2" y="206">5</text>
<text x="84.7" y="206">4</text>
<text x="139.2" y="206">3</text>
<text x="193.8" y="206">2</text>
<text x="248.3" y="206">1</text>
</g>
<g font-size="2" fill="#00f">
<text x="8.7" y="124.1">+</text>
<text x="12.1" y="123.6">+</text>
<text x="8.9" y="127">-</text>
</g>
</svg>
